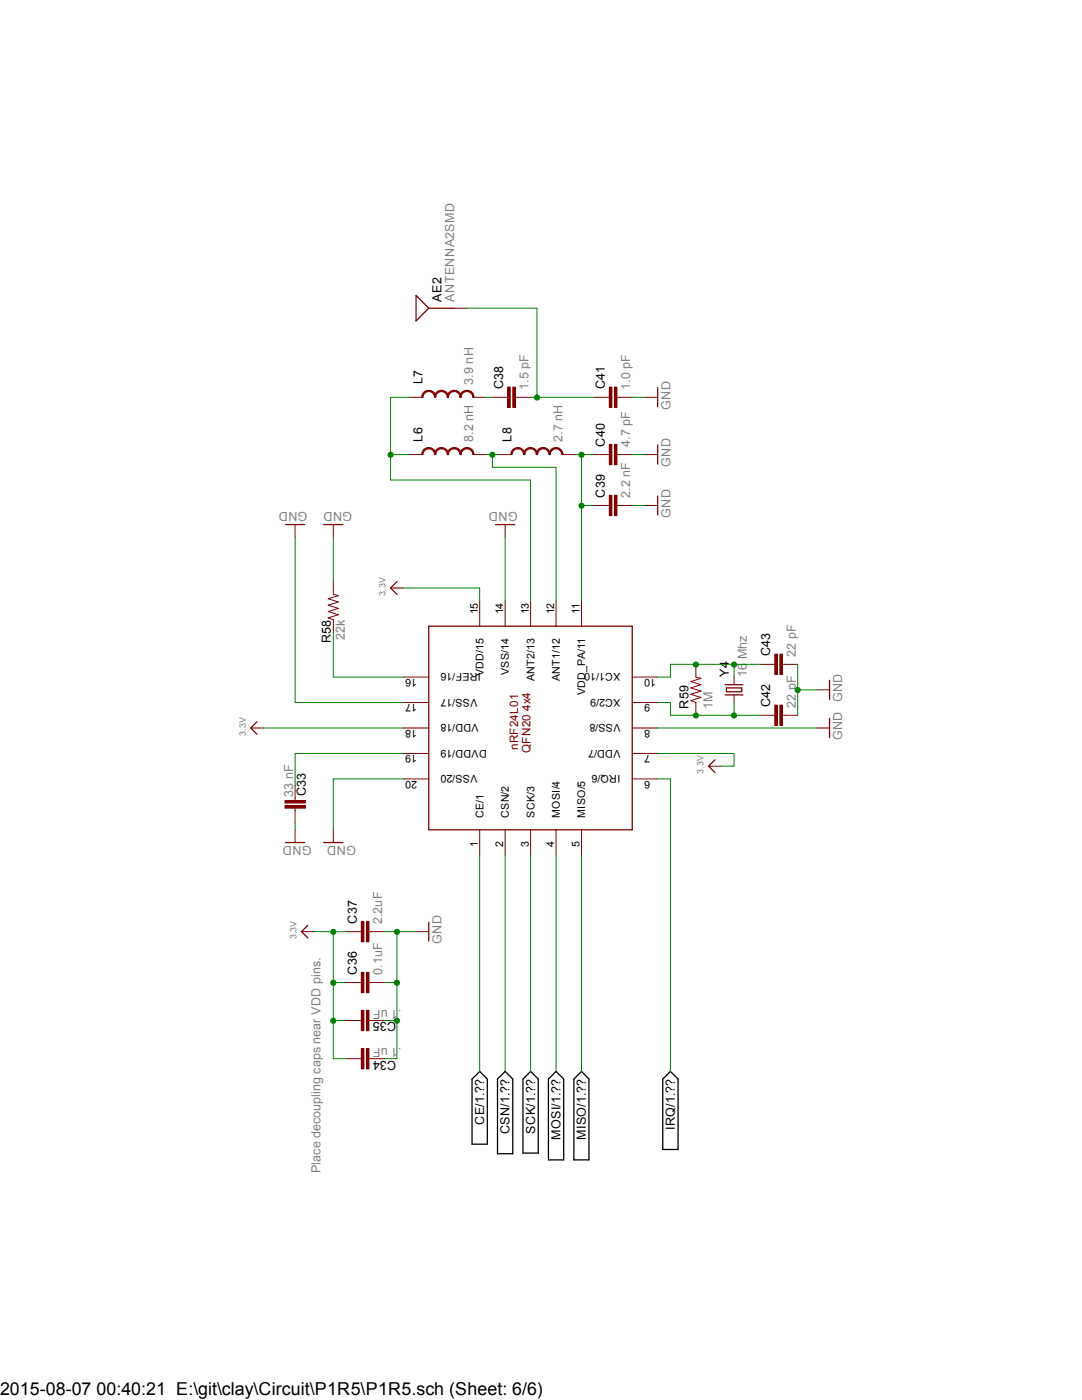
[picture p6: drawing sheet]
<svg xmlns="http://www.w3.org/2000/svg" width="216mm" height="279mm" viewBox="0 0 216 279" stroke-linecap="round" stroke-linejoin="round" font-family="sans-serif">
<path d="M94.2 215.3l1.5-1.5 1.5 1.5v13h-3zM99.3 215.3l1.5-1.5 1.5 1.5v15h-3zM104.4 215.3l1.5-1.5 1.5 1.5v14.8h-3zM109.4 215.3l1.6-1.5 1.5 1.5v16.2h-3.1zM114.5 215.3l1.5-1.5 1.5 1.5v16.2h-3zM133.8 213.8l1.5 1.5v14.1h-3.1v-14.1z" fill="none" stroke="#000" stroke-width=".25"/>
<path d="M83 59l2.6 2.5-2.6 2.6zM85.6 61.5h5" fill="none" stroke="#800000" stroke-width=".25"/>
<path d="M90.6 61.5h2.6" fill="none" stroke="#800000" stroke-width=".2"/>
<path d="M102.3 89.7l.8-.4h.2v.3a1.12 1.12 0 0 0-1.1 1.1h-.3v-.2z" fill-rule="evenodd" fill="#800000"/>
<path d="M102.3 89.7l.8-.4h.2v.3a1.12 1.12 0 0 0-1.1 1.1h-.3v-.2z" fill="none" stroke="#800000" stroke-width=".2"/>
<path d="M103.3 89.3a1.37 1.37 0 0 1 1.4 1.4h-.2a1.12 1.12 0 0 0-1.2-1.1z" fill-rule="evenodd" fill="#800000"/>
<path d="M103.3 89.3a1.37 1.37 0 0 1 1.4 1.4h-.2a1.12 1.12 0 0 0-1.2-1.1z" fill="none" stroke="#800000" stroke-width=".2"/>
<path d="M104.9 89.7l.7-.4h.3v.3a1.12 1.12 0 0 0-1.2 1.1h-.2v-.2z" fill-rule="evenodd" fill="#800000"/>
<path d="M104.9 89.7l.7-.4h.3v.3a1.12 1.12 0 0 0-1.2 1.1h-.2v-.2z" fill="none" stroke="#800000" stroke-width=".2"/>
<path d="M105.9 89.3a1.37 1.37 0 0 1 1.4 1.4h-.3a1.12 1.12 0 0 0-1.1-1.1z" fill-rule="evenodd" fill="#800000"/>
<path d="M105.9 89.3a1.37 1.37 0 0 1 1.4 1.4h-.3a1.12 1.12 0 0 0-1.1-1.1z" fill="none" stroke="#800000" stroke-width=".2"/>
<path d="M107.4 89.7l.8-.4h.2v.3a1.12 1.12 0 0 0-1.1 1.1h-.3v-.2z" fill-rule="evenodd" fill="#800000"/>
<path d="M107.4 89.7l.8-.4h.2v.3a1.12 1.12 0 0 0-1.1 1.1h-.3v-.2z" fill="none" stroke="#800000" stroke-width=".2"/>
<path d="M108.4 89.3a1.37 1.37 0 0 1 1.4 1.4h-.2a1.21 1.21 0 0 0-1.2-1.1z" fill-rule="evenodd" fill="#800000"/>
<path d="M108.4 89.3a1.37 1.37 0 0 1 1.4 1.4h-.2a1.21 1.21 0 0 0-1.2-1.1z" fill="none" stroke="#800000" stroke-width=".2"/>
<path d="M109.9 89.7l.8-.4h.3v.3a1.12 1.12 0 0 0-1.2 1.1h-.2v-.2z" fill-rule="evenodd" fill="#800000"/>
<path d="M109.9 89.7l.8-.4h.3v.3a1.12 1.12 0 0 0-1.2 1.1h-.2v-.2z" fill="none" stroke="#800000" stroke-width=".2"/>
<path d="M111 89.3a1.37 1.37 0 0 1 1.4 1.4h-.3a1.21 1.21 0 0 0-1.1-1.1z" fill-rule="evenodd" fill="#800000"/>
<path d="M99.5 90.7h2.6M111 89.3a1.37 1.37 0 0 1 1.4 1.4h-.3a1.21 1.21 0 0 0-1.1-1.1zM112.2 90.7h2.6" fill="none" stroke="#800000" stroke-width=".2"/>
<path d="M84.5 89.7l.8-.4h.3v.3a1.12 1.12 0 0 0-1.2 1.1h-.2v-.2z" fill-rule="evenodd" fill="#800000"/>
<path d="M84.5 89.7l.8-.4h.3v.3a1.12 1.12 0 0 0-1.2 1.1h-.2v-.2z" fill="none" stroke="#800000" stroke-width=".2"/>
<path d="M85.6 89.3a1.31 1.31 0 0 1 1.4 1.4h-.3a1.12 1.12 0 0 0-1.1-1.1z" fill-rule="evenodd" fill="#800000"/>
<path d="M85.6 89.3a1.31 1.31 0 0 1 1.4 1.4h-.3a1.12 1.12 0 0 0-1.1-1.1z" fill="none" stroke="#800000" stroke-width=".2"/>
<path d="M87.1 89.7l.8-.4h.2v.3a1.12 1.12 0 0 0-1.1 1.1h-.3v-.2z" fill-rule="evenodd" fill="#800000"/>
<path d="M87.1 89.7l.8-.4h.2v.3a1.12 1.12 0 0 0-1.1 1.1h-.3v-.2z" fill="none" stroke="#800000" stroke-width=".2"/>
<path d="M88.1 89.3a1.31 1.31 0 0 1 1.4 1.4h-.3a1.12 1.12 0 0 0-1.1-1.1z" fill-rule="evenodd" fill="#800000"/>
<path d="M88.1 89.3a1.31 1.31 0 0 1 1.4 1.4h-.3a1.12 1.12 0 0 0-1.1-1.1z" fill="none" stroke="#800000" stroke-width=".2"/>
<path d="M89.6 89.7l.8-.4h.2v.3a1.12 1.12 0 0 0-1.1 1.1h-.3v-.2z" fill-rule="evenodd" fill="#800000"/>
<path d="M89.6 89.7l.8-.4h.2v.3a1.12 1.12 0 0 0-1.1 1.1h-.3v-.2z" fill="none" stroke="#800000" stroke-width=".2"/>
<path d="M90.6 89.3a1.31 1.31 0 0 1 1.4 1.4h-.2a1.12 1.12 0 0 0-1.2-1.1z" fill-rule="evenodd" fill="#800000"/>
<path d="M90.6 89.3a1.31 1.31 0 0 1 1.4 1.4h-.2a1.12 1.12 0 0 0-1.2-1.1z" fill="none" stroke="#800000" stroke-width=".2"/>
<path d="M92.2 89.7l.8-.4h.2v.3a1.12 1.12 0 0 0-1.2 1.1h-.2v-.2z" fill-rule="evenodd" fill="#800000"/>
<path d="M92.2 89.7l.8-.4h.2v.3a1.12 1.12 0 0 0-1.2 1.1h-.2v-.2z" fill="none" stroke="#800000" stroke-width=".2"/>
<path d="M93.2 89.3a1.31 1.31 0 0 1 1.4 1.4h-.3a1.12 1.12 0 0 0-1.1-1.1z" fill-rule="evenodd" fill="#800000"/>
<path d="M81.7 90.7h2.6M93.2 89.3a1.31 1.31 0 0 1 1.4 1.4h-.3a1.12 1.12 0 0 0-1.1-1.1zM94.4 90.7h2.6" fill="none" stroke="#800000" stroke-width=".2"/>
<path d="M84.5 78.3l.8-.4h.3v.2a1.12 1.12 0 0 0-1.2 1.2h-.2v-.2z" fill-rule="evenodd" fill="#800000"/>
<path d="M84.5 78.3l.8-.4h.3v.2a1.12 1.12 0 0 0-1.2 1.2h-.2v-.2z" fill="none" stroke="#800000" stroke-width=".2"/>
<path d="M85.6 77.9a1.31 1.31 0 0 1 1.4 1.4h-.3a1.12 1.12 0 0 0-1.1-1.2z" fill-rule="evenodd" fill="#800000"/>
<path d="M85.6 77.9a1.31 1.31 0 0 1 1.4 1.4h-.3a1.12 1.12 0 0 0-1.1-1.2z" fill="none" stroke="#800000" stroke-width=".2"/>
<path d="M87.1 78.3l.8-.4h.2v.2a1.12 1.12 0 0 0-1.1 1.2h-.3v-.2z" fill-rule="evenodd" fill="#800000"/>
<path d="M87.1 78.3l.8-.4h.2v.2a1.12 1.12 0 0 0-1.1 1.2h-.3v-.2z" fill="none" stroke="#800000" stroke-width=".2"/>
<path d="M88.1 77.9a1.31 1.31 0 0 1 1.4 1.4h-.3a1.12 1.12 0 0 0-1.1-1.2z" fill-rule="evenodd" fill="#800000"/>
<path d="M88.1 77.9a1.31 1.31 0 0 1 1.4 1.4h-.3a1.12 1.12 0 0 0-1.1-1.2z" fill="none" stroke="#800000" stroke-width=".2"/>
<path d="M89.6 78.3l.8-.4h.2v.2a1.12 1.12 0 0 0-1.1 1.2h-.3v-.2z" fill-rule="evenodd" fill="#800000"/>
<path d="M89.6 78.3l.8-.4h.2v.2a1.12 1.12 0 0 0-1.1 1.2h-.3v-.2z" fill="none" stroke="#800000" stroke-width=".2"/>
<path d="M90.6 77.9a1.31 1.31 0 0 1 1.4 1.4h-.2a1.12 1.12 0 0 0-1.2-1.2z" fill-rule="evenodd" fill="#800000"/>
<path d="M90.6 77.9a1.31 1.31 0 0 1 1.4 1.4h-.2a1.12 1.12 0 0 0-1.2-1.2z" fill="none" stroke="#800000" stroke-width=".2"/>
<path d="M92.2 78.3l.8-.4h.2v.2a1.12 1.12 0 0 0-1.2 1.2h-.2v-.2z" fill-rule="evenodd" fill="#800000"/>
<path d="M92.2 78.3l.8-.4h.2v.2a1.12 1.12 0 0 0-1.2 1.2h-.2v-.2z" fill="none" stroke="#800000" stroke-width=".2"/>
<path d="M93.2 77.9a1.31 1.31 0 0 1 1.4 1.4h-.3a1.12 1.12 0 0 0-1.1-1.2z" fill-rule="evenodd" fill="#800000"/>
<path d="M81.7 79.3h2.6M93.2 77.9a1.31 1.31 0 0 1 1.4 1.4h-.3a1.12 1.12 0 0 0-1.1-1.2zM94.4 79.3h2.6M66.5 116.1v2.5l1 .3-2 .6 2 .6-2 .7 2 .6-2 .6 2 .7-2 .6 1 .4v2.5M138.9 132.6v2.5l1 .3-2.1 .6 2.1 .7-2.1 .6 2.1 .6-2.1 .7 2.1 .6-2.1 .6 1.1 .4v2.5" fill="none" stroke="#800000" stroke-width=".2"/>
<path d="M56.9 159.8h4v.5h-4z" fill-rule="evenodd" fill="#800000"/>
<path d="M56.9 159.8h4v.5h-4z" fill="none" stroke="#800000" stroke-width=".2"/>
<path d="M56.9 160.8h4v.5h-4z" fill-rule="evenodd" fill="#800000"/>
<path d="M58.9 156.7v3.1M56.9 160.8h4v.5h-4zM58.9 161.3v3" fill="none" stroke="#800000" stroke-width=".2"/>
<path d="M102.3 77.3h.5v4h-.5z" fill-rule="evenodd" fill="#800000"/>
<path d="M102.3 77.3h.5v4h-.5z" fill="none" stroke="#800000" stroke-width=".2"/>
<path d="M101.3 77.3h.5v4h-.5z" fill-rule="evenodd" fill="#800000"/>
<path d="M98.3 79.3h3M101.3 77.3h.5v4h-.5zM102.8 79.3h3.1" fill="none" stroke="#800000" stroke-width=".2"/>
<path d="M122.6 77.3h.5v4h-.5z" fill-rule="evenodd" fill="#800000"/>
<path d="M122.6 77.3h.5v4h-.5z" fill="none" stroke="#800000" stroke-width=".2"/>
<path d="M121.6 77.3h.5v4h-.5z" fill-rule="evenodd" fill="#800000"/>
<path d="M118.5 79.3h3.1M121.6 77.3h.5v4h-.5zM123.1 79.3h3.1" fill="none" stroke="#800000" stroke-width=".2"/>
<path d="M122.6 98.8h.5v4.1h-.5z" fill-rule="evenodd" fill="#800000"/>
<path d="M122.6 98.8h.5v4.1h-.5z" fill="none" stroke="#800000" stroke-width=".2"/>
<path d="M121.6 98.8h.5v4.1h-.5z" fill-rule="evenodd" fill="#800000"/>
<path d="M121.6 98.8h.5v4.1h-.5zM118.5 100.9h3.1M123.1 100.9h3.1" fill="none" stroke="#800000" stroke-width=".2"/>
<path d="M122.6 88.7h.5v4.1h-.5z" fill-rule="evenodd" fill="#800000"/>
<path d="M122.6 88.7h.5v4.1h-.5z" fill="none" stroke="#800000" stroke-width=".2"/>
<path d="M121.6 88.7h.5v4.1h-.5z" fill-rule="evenodd" fill="#800000"/>
<path d="M118.5 90.7h3.1M121.6 88.7h.5v4.1h-.5zM123.1 90.7h3.1" fill="none" stroke="#800000" stroke-width=".2"/>
<path d="M155.6 140.7h.5v4.1h-.5z" fill-rule="evenodd" fill="#800000"/>
<path d="M155.6 140.7h.5v4.1h-.5z" fill="none" stroke="#800000" stroke-width=".2"/>
<path d="M154.6 140.7h.5v4.1h-.5z" fill-rule="evenodd" fill="#800000"/>
<path d="M151.6 142.7h3M154.6 140.7h.5v4.1h-.5zM156.1 142.7h3.1" fill="none" stroke="#800000" stroke-width=".2"/>
<path d="M155.6 130.6h.5v4h-.5z" fill-rule="evenodd" fill="#800000"/>
<path d="M155.6 130.6h.5v4h-.5z" fill="none" stroke="#800000" stroke-width=".2"/>
<path d="M154.6 130.6h.5v4h-.5z" fill-rule="evenodd" fill="#800000"/>
<g fill="none" stroke="#800000" stroke-width=".2">
<path d="M128.7 79.3h2.5M128.7 90.7h2.5M58.9 104.7v2.5M66.5 104.7v2.5M95.7 119.9v5.1M100.8 119.9v5.1M105.9 119.9v5.1M111 119.9v5.1M116 119.9v5.1M128.7 100.9h2.5M80.5 135.1h5.1M126.2 135.1h5"/>
<path d="M146.5 135.1v1.6M146.5 138.7v1.5M151.6 132.6h3M154.6 130.6h.5v4h-.5zM156.1 132.6h3.1M163 137.7h2.5M80.5 150.4h5.1M80.5 155.4h5.1M80.5 145.3h5.1M80.5 140.2h5.1M126.2 150.4h5M126.2 155.4h5"/>
<path d="M126.2 145.3h5M126.2 140.2h5M58.9 165.6v2.5M95.7 165.6v5.1M100.8 165.6v5.1M105.9 165.6v5.1M111 165.6v5.1M116 165.6v5.1"/>
</g>
<path d="M131.2 77.4v3.8M131.2 88.8v3.8M131.2 99v3.8M57 104.7h3.8M64.6 104.7h3.8M85.6 125h40.6v40.6h-40.6zM144.7 136.7h3.6M144.7 138.7h3.6M144.9 137.3h3.1v.7h-3.1zM165.5 135.8v3.8M57 168.1h3.8" fill="none" stroke="#800000" stroke-width=".25"/>
<path d="M73.1 201.6h.5v4.1h-.5z" fill-rule="evenodd" fill="#800000"/>
<path d="M73.1 201.6h.5v4.1h-.5z" fill="none" stroke="#800000" stroke-width=".2"/>
<path d="M72.1 201.6h.5v4.1h-.5z" fill-rule="evenodd" fill="#800000"/>
<path d="M100.8 104.7v2.5M163 145.3h2.5M66.5 165.6v2.5M83 185.9h2.6M69 203.7h3.1M72.1 201.6h.5v4.1h-.5zM73.6 203.7h3.1" fill="none" stroke="#800000" stroke-width=".2"/>
<path d="M98.9 104.7h3.8M165.5 143.4v3.8M64.6 168.1h3.8M85.6 184v3.8" fill="none" stroke="#800000" stroke-width=".25"/>
<path d="M73.1 194.1h.5v4h-.5z" fill-rule="evenodd" fill="#800000"/>
<path d="M73.1 194.1h.5v4h-.5z" fill="none" stroke="#800000" stroke-width=".2"/>
<path d="M72.1 194.1h.5v4h-.5z" fill-rule="evenodd" fill="#800000"/>
<path d="M69 196.1h3.1M72.1 194.1h.5v4h-.5zM73.6 196.1h3.1" fill="none" stroke="#800000" stroke-width=".2"/>
<path d="M73.1 183.9h.5v4.1h-.5z" fill-rule="evenodd" fill="#800000"/>
<path d="M73.1 183.9h.5v4.1h-.5z" fill="none" stroke="#800000" stroke-width=".2"/>
<path d="M72.1 183.9h.5v4.1h-.5z" fill-rule="evenodd" fill="#800000"/>
<path d="M69 185.9h3.1M72.1 183.9h.5v4.1h-.5zM73.6 185.9h3.1" fill="none" stroke="#800000" stroke-width=".2"/>
<path d="M73.1 209.3h.5v4h-.5z" fill-rule="evenodd" fill="#800000"/>
<path d="M73.1 209.3h.5v4h-.5z" fill="none" stroke="#800000" stroke-width=".2"/>
<path d="M72.1 209.3h.5v4h-.5z" fill-rule="evenodd" fill="#800000"/>
<path d="M77.9 117.3h2.6M50 145.3h2.6M141.4 152.9h2.5M60.2 185.9h2.5M69 211.3h3.1M72.1 209.3h.5v4h-.5zM73.6 211.3h3.1" fill="none" stroke="#800000" stroke-width=".2"/>
<path d="M79.2 116.1l-1.3 1.2 1.3 1.3M51.3 144l-1.3 1.3 1.3 1.3M142.7 151.6l-1.3 1.3 1.3 1.3M61.4 184.7l-1.2 1.2 1.2 1.3" fill="none" stroke="#800000" stroke-width=".25"/>
<path d="M131.2 155.4h2.6v58.4M131.2 140.2h2.6v2.5h17.8M146.5 140.2v2.5M95.7 170.7v43.1M100.8 170.7v43.1M105.9 170.7v43.1M111 170.7v43.1M116 170.7v43.1" fill="none" stroke="#008000" stroke-width=".2"/>
<circle cx="146.5" cy="142.8" r=".51" fill="#008000"/>
<circle cx="146.5" cy="142.8" r=".51" fill="none" stroke="#008000" stroke-width=".2"/>
<circle cx="138.8" cy="142.8" r=".51" fill="#008000"/>
<g fill="none" stroke="#008000" stroke-width=".2">
<path d="M146.5 132.6v2.5M151.6 132.6h-17.8v2.5h-2.6"/>
<circle cx="138.8" cy="142.8" r=".51"/>
</g>
<circle cx="146.5" cy="132.6" r=".51" fill="#008000"/>
<circle cx="146.5" cy="132.6" r=".51" fill="none" stroke="#008000" stroke-width=".2"/>
<circle cx="138.8" cy="132.6" r=".51" fill="#008000"/>
<g fill="none" stroke="#008000" stroke-width=".2">
<path d="M81.7 79.3h-3.8v16.5h28v24.1M77.9 90.7h3.8"/>
<circle cx="138.8" cy="132.6" r=".51"/>
</g>
<circle cx="77.9" cy="90.8" r=".51" fill="#008000"/>
<g fill="none" stroke="#008000" stroke-width=".2">
<path d="M97 90.7h2.5M98.3 90.7v2.6h12.7v26.6M66.5 126.2v8.9h14M80.5 150.4h-21.6v6.3"/>
<circle cx="77.9" cy="90.8" r=".51"/>
</g>
<circle cx="98.3" cy="90.8" r=".51" fill="#008000"/>
<g fill="none" stroke="#008000" stroke-width=".2">
<path d="M93.2 61.5h13.9v17.8M105.9 79.3h12.6"/>
<circle cx="98.3" cy="90.8" r=".51"/>
</g>
<circle cx="107.1" cy="79.3" r=".51" fill="#008000"/>
<g fill="none" stroke="#008000" stroke-width=".2">
<path d="M126.2 79.3h2.5M100.8 107.2v12.7M126.2 100.9h2.5M159.2 137.7v5M80.5 155.4h-14v10.2M131.2 145.3h31.8"/>
<circle cx="107.1" cy="79.3" r=".51"/>
</g>
<circle cx="159.2" cy="137.7" r=".51" fill="#008000"/>
<g fill="none" stroke="#008000" stroke-width=".2">
<path d="M126.2 90.7h2.5M58.9 107.2v33h21.6M66.5 107.2v8.9M159.2 132.6v5.1h3.8M58.9 164.3v1.3M76.7 185.9h6.3M79.2 185.9v25.4"/>
<circle cx="159.2" cy="137.7" r=".51"/>
</g>
<circle cx="79.2" cy="186" r=".51" fill="#008000"/>
<g fill="none" stroke="#008000" stroke-width=".2">
<path d="M76.7 211.3h2.5M76.7 203.7h2.5"/>
<circle cx="79.2" cy="186" r=".51"/>
</g>
<circle cx="79.2" cy="203.7" r=".51" fill="#008000"/>
<g fill="none" stroke="#008000" stroke-width=".2">
<path d="M76.7 196.1h2.5"/>
<circle cx="79.2" cy="203.7" r=".51"/>
</g>
<circle cx="79.2" cy="196.1" r=".51" fill="#008000"/>
<g fill="none" stroke="#008000" stroke-width=".2">
<path d="M97 79.3h1.3M114.8 90.7h1.2v29.2M116 100.9h2.5"/>
<circle cx="79.2" cy="196.1" r=".51"/>
</g>
<circle cx="116" cy="100.9" r=".51" fill="#008000"/>
<g fill="none" stroke="#008000" stroke-width=".2">
<path d="M116 90.7h2.5"/>
<circle cx="116" cy="100.9" r=".51"/>
</g>
<circle cx="116" cy="90.8" r=".51" fill="#008000"/>
<g fill="none" stroke="#008000" stroke-width=".2">
<path d="M62.7 185.9h6.3M66.5 185.9v25.4"/>
<circle cx="116" cy="90.8" r=".51"/>
</g>
<circle cx="66.5" cy="186" r=".51" fill="#008000"/>
<g fill="none" stroke="#008000" stroke-width=".2">
<path d="M66.5 211.3h2.5M66.5 203.7h2.5"/>
<circle cx="66.5" cy="186" r=".51"/>
</g>
<circle cx="66.5" cy="203.7" r=".51" fill="#008000"/>
<g fill="none" stroke="#008000" stroke-width=".2">
<path d="M66.5 196.1h2.5"/>
<circle cx="66.5" cy="203.7" r=".51"/>
</g>
<circle cx="66.5" cy="196.1" r=".51" fill="#008000"/>
<g fill="none" stroke="#008000" stroke-width=".2">
<path d="M80.5 117.3h15.2v2.6M52.6 145.3h27.9M131.2 150.4h15.3v2.5h-2.6"/>
<circle cx="66.5" cy="196.1" r=".51"/>
</g>
<text font-size="3.6" x="0" y="278.4">2015-08-07 00:40:21 E:\git\clay\Circuit\P1R5\P1R5.sch (Sheet: 6/6)</text>
<g font-size="2.5">
<text x="88.1" y="60.2" transform="rotate(-90 88.1 60.2)">AE2</text>
<text x="84.3" y="76.7" transform="rotate(-90 84.3 76.7)">L7</text>
<text x="100.4" y="77.7" transform="rotate(-90 100.4 77.7)">C38</text>
<text x="120.7" y="77.7" transform="rotate(-90 120.7 77.7)">C41</text>
<text x="84.3" y="88.1" transform="rotate(-90 84.3 88.1)">L6</text>
<text x="102.1" y="88.1" transform="rotate(-90 102.1 88.1)">L8</text>
<text x="120.7" y="89.1" transform="rotate(-90 120.7 89.1)">C40</text>
<text x="120.7" y="99.3" transform="rotate(-90 120.7 99.3)">C39</text>
<text x="66" y="128.3" transform="rotate(-90 66 128.3)">R58</text>
<text x="153.7" y="131" transform="rotate(-90 153.7 131)">C43</text>
<text x="145.4" y="135.1" transform="rotate(-90 145.4 135.1)">Y4</text>
<text x="137.4" y="141.4" transform="rotate(-90 137.4 141.4)">R59</text>
<text x="153.7" y="141.2" transform="rotate(-90 153.7 141.2)">C42</text>
<text x="61" y="159" transform="rotate(-90 61 159)">C33</text>
<text x="71.2" y="184.4" transform="rotate(-90 71.2 184.4)">C37</text>
<text x="71.2" y="194.5" transform="rotate(-90 71.2 194.5)">C36</text>
<text x="79" y="204.1" transform="rotate(-180 79 204.1)">C35</text>
<text x="79" y="211.7" transform="rotate(-180 79 211.7)">C34</text>
<text x="96.6" y="224.5" transform="rotate(-90 96.6 224.5)">CE/1.??</text>
<text x="101.7" y="226.4" transform="rotate(-90 101.7 226.4)">CSN/1.??</text>
<text x="106.8" y="226.2" transform="rotate(-90 106.8 226.2)">SCK/1.??</text>
<text x="111.8" y="227.5" transform="rotate(-90 111.8 227.5)">MOSI/1.??</text>
<text x="116.9" y="227.5" transform="rotate(-90 116.9 227.5)">MISO/1.??</text>
<text x="134.7" y="225.5" transform="rotate(-90 134.7 225.5)">IRQ/1.??</text>
</g>
<g font-size="2.5" fill="#808080">
<text x="90.6" y="60.2" transform="rotate(-90 90.6 60.2)">ANTENNA2SMD</text>
<text x="94.4" y="76.7" transform="rotate(-90 94.4 76.7)">3.9 nH</text>
<text x="105.5" y="77.8" transform="rotate(-90 105.5 77.8)">1.5 pF</text>
<text x="125.8" y="77.8" transform="rotate(-90 125.8 77.8)">1.0 pF</text>
<text x="133.8" y="81.8" transform="rotate(-90 133.8 81.8)">GND</text>
<text x="94.4" y="88.2" transform="rotate(-90 94.4 88.2)">8.2 nH</text>
<text x="112.2" y="88.2" transform="rotate(-90 112.2 88.2)">2.7 nH</text>
<text x="125.8" y="89.2" transform="rotate(-90 125.8 89.2)">4.7 pF</text>
<text x="133.8" y="93.2" transform="rotate(-90 133.8 93.2)">GND</text>
<text x="125.8" y="99.3" transform="rotate(-90 125.8 99.3)">2.2 nF</text>
<text x="61.4" y="102.2" transform="rotate(-180 61.4 102.2)">GND</text>
<text x="70.3" y="102.2" transform="rotate(-180 70.3 102.2)">GND</text>
<text x="103.3" y="102.2" transform="rotate(-180 103.3 102.2)">GND</text>
<text x="133.8" y="103.4" transform="rotate(-90 133.8 103.4)">GND</text>
<text x="68.8" y="127.8" transform="rotate(-90 68.8 127.8)">22k</text>
<text x="158.8" y="131.1" transform="rotate(-90 158.8 131.1)">22 pF</text>
<text x="149" y="135.1" transform="rotate(-90 149 135.1)">16 Mhz</text>
<text x="142.1" y="141.5" transform="rotate(-90 142.1 141.5)">1M</text>
<text x="158.8" y="141.2" transform="rotate(-90 158.8 141.2)">22 pF</text>
<text x="168.1" y="140.2" transform="rotate(-90 168.1 140.2)">GND</text>
<text x="168.1" y="147.8" transform="rotate(-90 168.1 147.8)">GND</text>
<text x="58.5" y="159" transform="rotate(-90 58.5 159)">33 nF</text>
<text x="62.2" y="168.9" transform="rotate(-180 62.2 168.9)">GND</text>
<text x="71" y="168.9" transform="rotate(-180 71 168.9)">GND</text>
<text x="76.3" y="184.4" transform="rotate(-90 76.3 184.4)">2.2uF</text>
<text x="88.1" y="188.4" transform="rotate(-90 88.1 188.4)">GND</text>
<text x="76.3" y="194.6" transform="rotate(-90 76.3 194.6)">0.1uF</text>
<text x="80.1" y="201.6" transform="rotate(-180 80.1 201.6)">.1 uF</text>
<text x="80.1" y="209.1" transform="rotate(-180 80.1 209.1)">.1 uF</text>
<text x="64" y="234.1" transform="rotate(-90 64 234.1)">Place decoupling caps near VDD pins.</text>
</g>
<g font-size="2.3" fill="#800000">
<text x="103.4" y="149.7" transform="rotate(-90 103.4 149.7)">nRF24L01</text>
<text x="105.9" y="150.3" transform="rotate(-90 105.9 150.3)">QFN20 4x4</text>
</g>
<g font-size="2.1">
<text x="95.3" y="122.6" transform="rotate(-90 95.3 122.6)">15</text>
<text x="100.4" y="122.6" transform="rotate(-90 100.4 122.6)">14</text>
<text x="105.5" y="122.6" transform="rotate(-90 105.5 122.6)">13</text>
<text x="110.6" y="122.6" transform="rotate(-90 110.6 122.6)">12</text>
<text x="115.7" y="122.6" transform="rotate(-90 115.7 122.6)">11</text>
<text x="83.2" y="135.5" transform="rotate(-180 83.2 135.5)">16</text>
<text x="96" y="134.4" transform="rotate(-180 96 134.4)">IREF/16</text>
<text x="96.5" y="135" transform="rotate(-90 96.5 135)">VDD/15</text>
<text x="101.6" y="134.7" transform="rotate(-90 101.6 134.7)">VSS/14</text>
<text x="106.6" y="135.9" transform="rotate(-90 106.6 135.9)">ANT2/13</text>
<text x="111.7" y="135.9" transform="rotate(-90 111.7 135.9)">ANT1/12</text>
<text x="123.8" y="134.4" transform="rotate(-180 123.8 134.4)">XC1/10</text>
<text x="130.9" y="135.5" transform="rotate(-180 130.9 135.5)">10</text>
<text x="83.2" y="140.6" transform="rotate(-180 83.2 140.6)">17</text>
<text x="95.3" y="139.5" transform="rotate(-180 95.3 139.5)">VSS/17</text>
<text x="116.8" y="138.8" transform="rotate(-90 116.8 138.8)">VDD_PA/11</text>
<text x="123.8" y="139.5" transform="rotate(-180 123.8 139.5)">XC2/9</text>
<text x="129.7" y="140.6" transform="rotate(-180 129.7 140.6)">9</text>
<text x="83.2" y="145.7" transform="rotate(-180 83.2 145.7)">18</text>
<text x="95.5" y="144.5" transform="rotate(-180 95.5 144.5)">VDD/18</text>
<text x="97.1" y="149.6" transform="rotate(-180 97.1 149.6)">DVDD/19</text>
<text x="123.8" y="149.6" transform="rotate(-180 123.8 149.6)">VDD/7</text>
<text x="123.8" y="144.5" transform="rotate(-180 123.8 144.5)">VSS/8</text>
<text x="129.7" y="145.7" transform="rotate(-180 129.7 145.7)">8</text>
<text x="83.2" y="150.8" transform="rotate(-180 83.2 150.8)">19</text>
<text x="83.2" y="155.8" transform="rotate(-180 83.2 155.8)">20</text>
<text x="95.3" y="154.7" transform="rotate(-180 95.3 154.7)">VSS/20</text>
<text x="123.8" y="154.7" transform="rotate(-180 123.8 154.7)">IRQ/6</text>
<text x="129.7" y="155.8" transform="rotate(-180 129.7 155.8)">6</text>
<text x="129.7" y="150.8" transform="rotate(-180 129.7 150.8)">7</text>
<text x="96.5" y="163.2" transform="rotate(-90 96.5 163.2)">CE/1</text>
<text x="101.6" y="163.2" transform="rotate(-90 101.6 163.2)">CSN/2</text>
<text x="106.6" y="163.2" transform="rotate(-90 106.6 163.2)">SCK/3</text>
<text x="111.7" y="163.2" transform="rotate(-90 111.7 163.2)">MOSI/4</text>
<text x="116.8" y="163.2" transform="rotate(-90 116.8 163.2)">MISO/5</text>
<text x="95.3" y="169.1" transform="rotate(-90 95.3 169.1)">1</text>
<text x="100.4" y="169.1" transform="rotate(-90 100.4 169.1)">2</text>
<text x="105.5" y="169.1" transform="rotate(-90 105.5 169.1)">3</text>
<text x="110.6" y="169.1" transform="rotate(-90 110.6 169.1)">4</text>
<text x="115.7" y="169.1" transform="rotate(-90 115.7 169.1)">5</text>
</g>
<g font-size="1.8" fill="#808080">
<text x="76.9" y="118.9" transform="rotate(-90 76.9 118.9)">3.3V</text>
<text x="49" y="146.8" transform="rotate(-90 49 146.8)">3.3V</text>
<text x="140.4" y="154.4" transform="rotate(-90 140.4 154.4)">3.3V</text>
<text x="59.1" y="187.5" transform="rotate(-90 59.1 187.5)">3.3V</text>
</g>
</svg>
